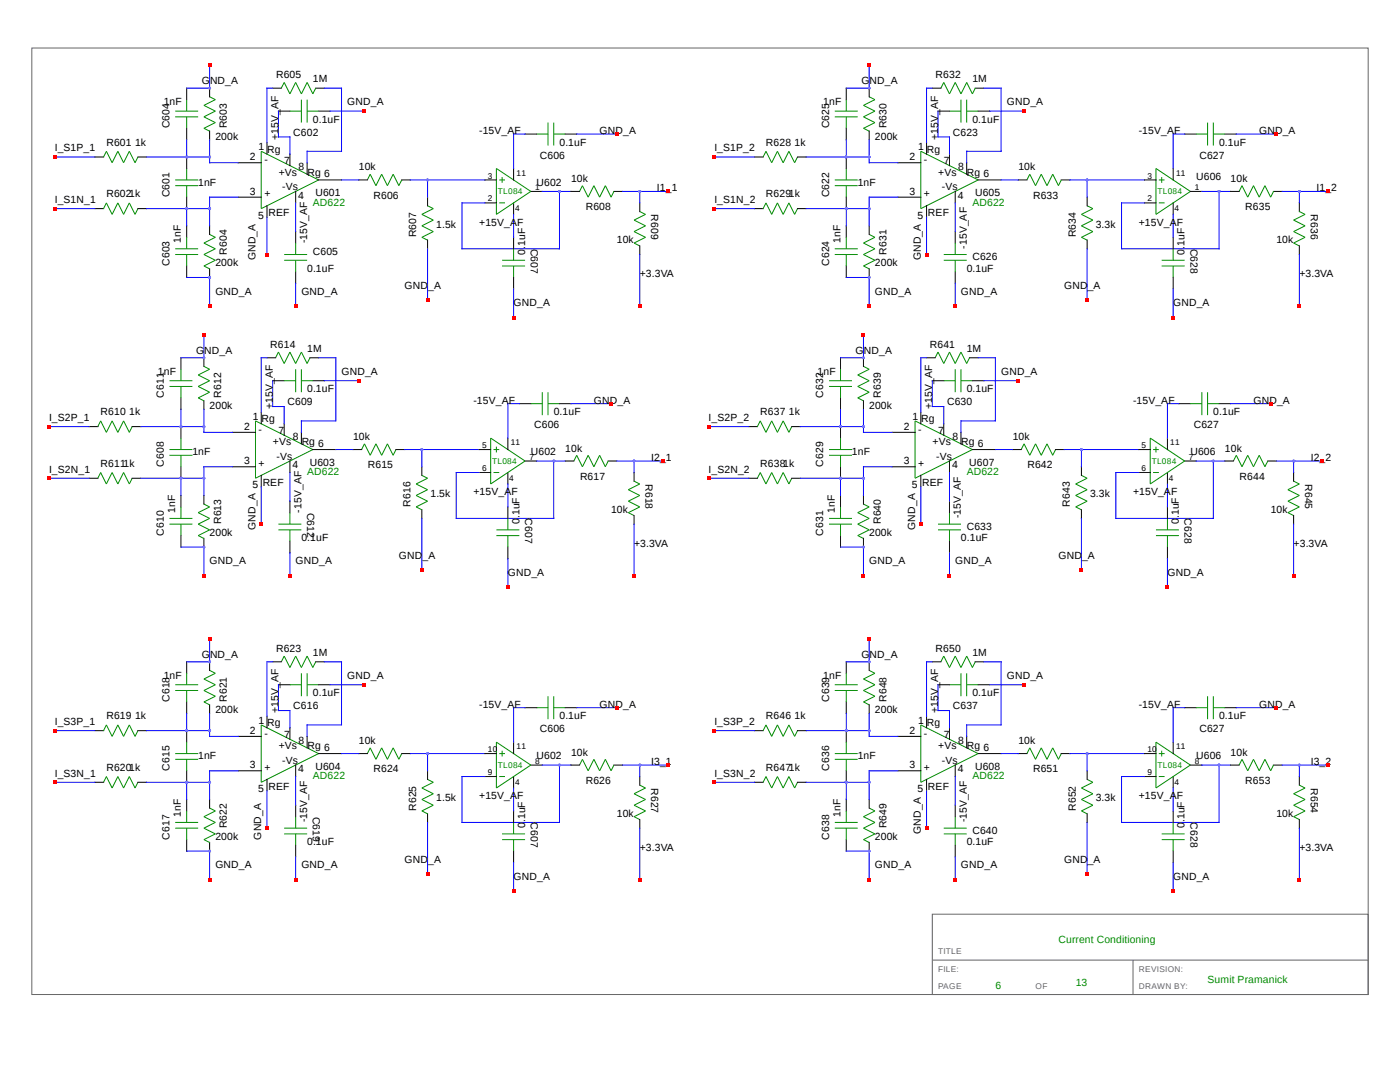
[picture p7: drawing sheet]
<svg xmlns="http://www.w3.org/2000/svg" width="279mm" height="216mm" viewBox="0 0 279 216" stroke-linecap="round" stroke-linejoin="round" font-family="sans-serif">
<g fill="none" stroke="#008b00" stroke-width=".2">
<path d="M37.3 19.9v2.3M41.8 19.3l1.2 .6-2.3 1.1 2.3 1.2-2.3 1.1 2.3 1.2-2.3 1.1 1.1 .6M56.1 17.6l.6-1.2 1.2 2.3 1.1-2.3 1.1 2.3 1.2-2.3 1.1 2.3 .6-1.1M60.1 19.9v4.6M61.3 19.9v4.6M168.9 19.9v2.3M173.5 19.3l1.1 .6-2.3 1.1 2.3 1.2-2.3 1.1 2.3 1.2-2.3 1.1 1.2 .6M187.8 17.6l.5-1.2 1.2 2.3 1.1-2.3 1.2 2.3 1.1-2.3 1.2 2.3M191.8 19.9v4.6M192.9 19.9v4.6M194.6 17.6l-.5 1.1M20.7 31.3l.5-1.1 1.2 2.3 1.1-2.3 1.2 2.3 1.1-2.3 1.2 2.3 .5-1.2"/>
<path d="M35 37.1h4.5M35 35.9h4.5M35 22.2h4.5M35 23.3h4.5M37.3 23.3v2.3M37.3 33.6v2.3M37.3 37.1v2.2M52.1 30.2l11.5 5.7-11.5 5.7zM57.9 22.2h2.2M61.3 22.2h2.3M73.3 35.9l.6-1.1 1.1 2.3 1.2-2.3 1.1 2.3 1.2-2.3 1.1 2.3M80.2 35.9l-.6 1.2"/>
<path d="M99.1 33.6l6.8 4.6-6.8 4.6zM99.6 35.9h1.2M100.2 35.3v1.2M107.1 26.8h2.3M109.4 24.5v4.5M110.5 24.5v4.5M110.5 26.8h2.3M115.7 38.2l.5-1.1 1.2 2.2 1.1-2.2 1.2 2.2 1.1-2.2 1.2 2.2 .5-1.1M152.3 31.3l.6-1.1 1.1 2.3 1.2-2.3 1.1 2.3 1.1-2.3 1.2 2.3 .6-1.2M166.6 37.1h4.6M166.6 35.9h4.6M166.6 22.2h4.6"/>
<path d="M166.6 23.3h4.6M168.9 23.3v2.3M168.9 33.6v2.3M168.9 37.1v2.2M183.8 30.2l11.4 5.7-11.4 5.7zM189.5 22.2h2.3M192.9 22.2h2.3M204.9 35.9l.6-1.1 1.2 2.3 1.1-2.3 1.2 2.3 1.1-2.3 1.1 2.3 .6-1.2M230.7 33.6l6.9 4.6-6.9 4.6zM231.3 35.9h1.1M231.8 35.3v1.2M238.7 26.8h2.3"/>
<path d="M241 24.5v4.5M242.1 26.8h2.3M242.1 24.5v4.5M247.3 38.2l.6-1.1 1.1 2.2 1.2-2.2 1.1 2.2 1.1-2.2 1.2 2.2M254.2 38.2l-.6 1.1M20.7 41.6l.5-1.1 1.2 2.3 1.1-2.3 1.2 2.3 1.1-2.3 1.2 2.3 .5-1.2M35 50.8h4.5M35 49.6h4.5M37.3 47.4v2.2M37.3 50.8v2.3M41.8 46.8l1.2 .6-2.3 1.1 2.3 1.1-2.3 1.2 2.3 1.1-2.3 1.2 1.1 .5M56.7 50.8h4.6"/>
<path d="M56.7 51.9h4.6M59 48.5v2.3M59 51.9v2.3M85.3 41.1l1.2 .5-2.3 1.2 2.3 1.1-2.3 1.2 2.3 1.1-2.3 1.2 1.1 .5M99.6 40.5h1.2M100.2 51.9h4.6M100.2 53.1h4.6M102.5 49.6v2.3M102.5 53.1v2.3M127.7 42.2l1.1 .6M128.8 42.8l-2.3 1.1 2.3 1.2-2.3 1.1 2.3 1.2-2.3 1.1 1.2 .6M152.3 41.6l.6-1.1 1.1 2.3 1.2-2.3 1.1 2.3 1.1-2.3 1.2 2.3 .6-1.2"/>
<path d="M166.6 50.8h4.6M166.6 49.6h4.6M168.9 47.4v2.2M168.9 50.8v2.3M173.5 46.8l1.1 .6-2.3 1.1 2.3 1.1-2.3 1.2 2.3 1.1-2.3 1.2 1.2 .5M188.3 50.8h4.6M188.3 51.9h4.6M190.6 48.5v2.3M190.6 51.9v2.3M217 41.1l1.1 .5-2.3 1.2 2.3 1.1-2.3 1.2 2.3 1.1-2.3 1.2 1.2 .5M231.3 40.5h1.1M231.8 51.9h4.6"/>
<path d="M231.8 53.1h4.6M234.1 49.6v2.3M234.1 53.1v2.3M259.3 42.2l1.2 .6M260.5 42.8l-2.3 1.1 2.3 1.2-2.3 1.1 2.3 1.2-2.3 1.1 1.1 .6M33.8 76h4.6M33.8 77.1h4.6M36.1 73.7v2.3M36.1 77.1v2.3M40.7 73.1l1.1 .6-2.3 1.1 2.3 1.2-2.3 1.1 2.3 1.2-2.3 1.1 1.2 .6M55 71.4l.6-1.2 1.1 2.3 1.2-2.3 1.1 2.3 1.1-2.3 1.2 2.3 .6-1.1M56.7 76h2.3"/>
<path d="M59 73.7v4.6M60.1 73.7v4.6M60.1 76h2.3M108.2 78.3v4.5M109.4 78.3v4.5M165.5 76h4.5M165.5 77.1h4.5M167.7 73.7v2.3M167.7 77.1v2.3M172.3 73.1l1.2 .6-2.3 1.1 2.3 1.2-2.3 1.1 2.3 1.2-2.3 1.1 1.1 .6M186.6 71.4l.6-1.2 1.1 2.3 1.2-2.3 1.1 2.3 1.2-2.3 1.1 2.3 .6-1.1M188.3 76h2.3"/>
<path d="M190.6 73.7v4.6M191.8 76h2.3M191.8 73.7v4.6M239.9 78.3v4.5M241 78.3v4.5M19.5 85.1l.6-1.1 1.1 2.3 1.2-2.3 1.1 2.3 1.2-2.3 1.1 2.3 .6-1.2M19.5 95.4l.6-1.1 1.1 2.3 1.2-2.3 1.1 2.3 1.2-2.3 1.1 2.3 .6-1.2M33.8 90.8h4.6M33.8 89.7h4.6M36.1 87.4v2.3M36.1 90.8v2.3M51 84l11.4 5.7-11.4 5.7z"/>
<path d="M72.2 89.7l.5-1.1 1.2 2.2 1.1-2.2 1.2 2.2 1.1-2.2 1.2 2.2M79 89.7l-.5 1.1M84.2 94.9l1.1 .5-2.3 1.2 2.3 1.1-2.3 1.2 2.3 1.1-2.3 1.2 1.2 .5M97.9 87.4l6.9 4.6-6.9 4.6zM98.5 89.7h1.1M98.5 94.3h1.1M99.1 89.1v1.2M105.9 80.5h2.3M109.4 80.5h2.3M114.5 92l.6-1.2 1.1 2.3 1.2-2.3 1.1 2.3 1.2-2.3 1.1 2.3 .6-1.1M126.5 96l1.2 .6-2.3 1.1 2.3 1.2-2.3 1.1 2.3 1.2-2.3 1.1 1.1 .6M151.1 85.1l.6-1.1 1.2 2.3 1.1-2.3 1.2 2.3 1.1-2.3 1.1 2.3 .6-1.2"/>
<path d="M151.1 95.4l.6-1.1 1.2 2.3 1.1-2.3 1.2 2.3 1.1-2.3 1.1 2.3 .6-1.2M165.5 90.8h4.5M165.5 89.7h4.5M167.7 87.4v2.3M167.7 90.8v2.3M182.6 84l11.5 5.7-11.5 5.7zM203.8 89.7l.6-1.1 1.1 2.2 1.2-2.2 1.1 2.2 1.2-2.2 1.1 2.2 .6-1.1M215.8 94.9l1.2 .5-2.3 1.2 2.3 1.1-2.3 1.2 2.3 1.1-2.3 1.2 1.1 .5M229.6 87.4l6.8 4.6-6.8 4.6zM230.1 89.7h1.2M230.1 94.3h1.2M230.7 89.1v1.2"/>
<path d="M237.6 80.5h2.3M241 80.5h2.3M246.2 92l.5-1.2 1.2 2.3 1.1-2.3 1.2 2.3 1.1-2.3 1.1 2.3 .6-1.1M258.2 96l1.1 .6-2.3 1.1 2.3 1.2-2.3 1.1 2.3 1.2-2.3 1.1 1.2 .6M33.8 104.6h4.6M33.8 103.4h4.6M36.1 101.2v2.2M36.1 104.6v2.3M40.7 100.6l1.1 .6-2.3 1.1 2.3 1.1-2.3 1.2 2.3 1.1-2.3 1.2 1.2 .5M55.6 104.6h4.5M55.6 105.7h4.5M57.9 102.3v2.3"/>
<path d="M57.9 105.7v2.3M99.1 105.7h4.5M99.1 106.9h4.5M101.4 103.4v2.3M101.4 106.9v2.3M165.5 104.6h4.5M165.5 103.4h4.5M167.7 101.2v2.2M167.7 104.6v2.3M172.3 100.6l1.2 .6-2.3 1.1 2.3 1.1-2.3 1.2 2.3 1.1-2.3 1.2 1.1 .5M187.2 104.6h4.6M187.2 105.7h4.6"/>
<path d="M189.5 102.3v2.3M189.5 105.7v2.3M230.7 105.7h4.6M230.7 106.9h4.6M233 103.4v2.3M233 106.9v2.3M35 136.6h4.5M35 137.8h4.5M37.3 134.3v2.3M37.3 137.8v2.3M41.8 133.8l1.2 .5-2.3 1.2 2.3 1.1-2.3 1.2 2.3 1.1-2.3 1.2 1.1 .5M56.1 132.1l.6-1.2 1.2 2.3 1.1-2.3 1.1 2.3 1.2-2.3 1.1 2.3 .6-1.1"/>
<path d="M57.9 136.6h2.2M60.1 134.3v4.6M61.3 134.3v4.6M61.3 136.6h2.3M109.4 138.9v4.6M110.5 138.9v4.6M166.6 136.6h4.6M166.6 137.8h4.6M168.9 134.3v2.3M168.9 137.8v2.3M173.5 133.8l1.1 .5-2.3 1.2 2.3 1.1-2.3 1.2 2.3 1.1-2.3 1.2 1.2 .5M187.8 132.1l.5-1.2 1.2 2.3 1.1-2.3 1.2 2.3 1.1-2.3 1.2 2.3"/>
<path d="M189.5 136.6h2.3M191.8 134.3v4.6M192.9 136.6h2.3M192.9 134.3v4.6M194.6 132.1l-.5 1.1M241 138.9v4.6M242.1 138.9v4.6M20.7 145.8l.5-1.2 1.2 2.3 1.1-2.3 1.2 2.3 1.1-2.3 1.2 2.3 .5-1.1M20.7 156.1l.5-1.2 1.2 2.3 1.1-2.3 1.2 2.3 1.1-2.3 1.2 2.3 .5-1.1M35 151.5h4.5M35 150.4h4.5M37.3 148.1v2.3"/>
<path d="M37.3 151.5v2.3M52.1 144.6l11.5 5.8-11.5 5.7zM73.3 150.4l.6-1.2 1.1 2.3 1.2-2.3 1.1 2.3 1.2-2.3 1.1 2.3M80.2 150.4l-.6 1.1M85.3 155.5l1.2 .6-2.3 1.1 2.3 1.2-2.3 1.1 2.3 1.2-2.3 1.1 1.1 .6M99.1 148.1l6.8 4.6-6.8 4.5zM99.6 150.4h1.2M99.6 154.9h1.2M100.2 149.8v1.1M107.1 141.2h2.3M110.5 141.2h2.3M115.7 152.7l.5-1.2 1.2 2.3 1.1-2.3 1.2 2.3 1.1-2.3 1.2 2.3 .5-1.1"/>
<path d="M127.7 156.7l1.1 .5-2.3 1.2 2.3 1.1-2.3 1.2 2.3 1.1-2.3 1.2 1.2 .5M152.3 145.8l.6-1.2 1.1 2.3 1.2-2.3 1.1 2.3 1.1-2.3 1.2 2.3 .6-1.1M152.3 156.1l.6-1.2 1.1 2.3 1.2-2.3 1.1 2.3 1.1-2.3 1.2 2.3 .6-1.1M166.6 151.5h4.6M166.6 150.4h4.6M168.9 148.1v2.3M168.9 151.5v2.3M183.8 144.6l11.4 5.8-11.4 5.7zM204.9 150.4l.6-1.2 1.2 2.3 1.1-2.3 1.2 2.3 1.1-2.3 1.1 2.3 .6-1.1M217 155.5l1.1 .6-2.3 1.1 2.3 1.2-2.3 1.1 2.3 1.2-2.3 1.1 1.2 .6M230.7 148.1l6.9 4.6-6.9 4.5zM231.3 150.4h1.1"/>
<path d="M231.3 154.9h1.1M231.8 149.8v1.1M238.7 141.2h2.3M242.1 141.2h2.3M247.3 152.7l.6-1.2 1.1 2.3 1.2-2.3 1.1 2.3 1.1-2.3 1.2 2.3M254.2 152.7l-.6 1.1M259.3 156.7l1.2 .5-2.3 1.2 2.3 1.1-2.3 1.2 2.3 1.1-2.3 1.2 1.1 .5M35 165.3h4.5M35 164.1h4.5M37.3 161.8v2.3M37.3 165.3v2.2M41.8 161.2l1.2 .6-2.3 1.2 2.3 1.1-2.3 1.2 2.3 1.1-2.3 1.1 1.1 .6"/>
<path d="M56.7 165.3h4.6M56.7 166.4h4.6M59 163v2.3M59 166.4v2.3M100.2 166.4h4.6M100.2 167.5h4.6M102.5 164.1v2.3M102.5 167.5v2.3M166.6 165.3h4.6M166.6 164.1h4.6M168.9 161.8v2.3M168.9 165.3v2.2"/>
<path d="M173.5 161.2l1.1 .6-2.3 1.2 2.3 1.1-2.3 1.2 2.3 1.1-2.3 1.1 1.2 .6M188.3 165.3h4.6M188.3 166.4h4.6M190.6 163v2.3M190.6 166.4v2.3M231.8 166.4h4.6M231.8 167.5h4.6M234.1 164.1v2.3M234.1 167.5v2.3"/>
</g>
<g fill="none" stroke="#000" stroke-width=".2">
<path d="M37.3 17.6v2.3M41.8 17.6v1.7M54.4 17.6h1.7M63 17.6h1.7M168.9 17.6v2.3M173.5 17.6v1.7M186.1 17.6h1.7M194.6 17.6h1.8M18.9 31.3h1.8M27.5 31.3h1.7M37.3 25.6v2.3M37.3 31.3v2.3"/>
<path d="M37.3 39.3v2.3M41.8 26.2v1.7M47.6 32.5h4.5M47.6 39.3h4.5M53.3 28.5v2.3M55.6 22.2h2.3M57.9 30.8v2.2M59 38.2v2.3M61.3 32.5v2.3M63.6 35.9h4.6M63.6 22.2h2.3M71.6 35.9h1.7"/>
<path d="M80.2 35.9h1.7M85.3 39.3v1.8M96.8 35.9h2.3M102.5 33.6v2.3M104.8 26.8h2.3M105.9 38.2h2.3M112.8 26.8h2.3M113.9 38.2h1.8M122.5 38.2h1.7M150.6 31.3h1.7M159.2 31.3h1.7M168.9 25.6v2.3"/>
<path d="M168.9 31.3v2.3M168.9 39.3v2.3M173.5 26.2v1.7M179.2 32.5h4.6M179.2 39.3h4.6M184.9 28.5v2.3M187.2 22.2h2.3M189.5 30.8v2.2M190.6 38.2v2.3M192.9 32.5v2.3M195.2 35.9h4.6M195.2 22.2h2.3"/>
<path d="M203.2 35.9h1.7M211.8 35.9h1.7M217 39.3v1.8M228.4 35.9h2.3M234.1 33.6v2.3M236.4 26.8h2.3M237.6 38.2h2.3M244.4 26.8h2.3M245.6 38.2h1.7M254.1 38.2h1.8M18.9 41.6h1.8M27.5 41.6h1.7"/>
<path d="M37.3 45.1v2.3M37.3 53.1v2.3M41.8 45.1v1.7M41.8 53.6v1.8M53.3 41.1v2.2M59 46.2v2.3M59 54.2v2.3M85.3 47.9v1.7M96.8 40.5h2.3M102.5 40.5v2.3M102.5 47.4v2.2M102.5 55.4v2.3"/>
<path d="M127.7 40.5v1.7M127.7 49.1v1.7M150.6 41.6h1.7M159.2 41.6h1.7M168.9 45.1v2.3M168.9 53.1v2.3M173.5 45.1v1.7M173.5 53.6v1.8M184.9 41.1v2.2M190.6 46.2v2.3M190.6 54.2v2.3M217 47.9v1.7"/>
<path d="M228.4 40.5h2.3M234.1 40.5v2.3M234.1 47.4v2.2M234.1 55.4v2.3M259.3 40.5v1.7M259.3 49.1v1.7M36.1 71.4v2.3M36.1 79.4v2.3M40.7 71.4v1.7M40.7 80v1.7M53.3 71.4h1.7M54.4 76h2.3"/>
<path d="M61.8 71.4h1.8M62.4 76h2.3M167.7 71.4v2.3M167.7 79.4v2.3M172.3 71.4v1.7M172.3 80v1.7M184.9 71.4h1.7M186.1 76h2.2M193.5 71.4h1.7M194.1 76h2.3M17.8 85.1h1.7M17.8 95.4h1.7"/>
<path d="M26.4 85.1h1.7M26.4 95.4h1.7M36.1 85.1v2.3M36.1 93.1v2.3M36.1 98.9v2.3M40.7 98.9v1.7M46.4 86.3h4.6M46.4 93.1h4.6M52.1 82.3v2.3M52.1 94.9v2.2M56.7 84.6v2.2M57.9 92v2.3"/>
<path d="M60.1 86.3v2.3M62.4 89.7h4.6M70.4 89.7h1.8M79 89.7h1.8M84.2 93.1v1.8M95.6 89.7h2.3M95.6 94.3h2.3M101.4 87.4v2.3M101.4 94.3v2.3M103.6 80.5h2.3M104.8 92h2.3M111.7 80.5h2.2"/>
<path d="M112.8 92h1.7M121.4 92h1.7M126.5 94.3v1.7M149.4 85.1h1.8M149.4 95.4h1.8M158 85.1h1.7M158 95.4h1.7M167.7 85.1v2.3M167.7 93.1v2.3M167.7 98.9v2.3M172.3 98.9v1.7M178 86.3h4.6"/>
<path d="M178 93.1h4.6M183.8 82.3v2.3M183.8 94.9v2.2M188.3 84.6v2.2M189.5 92v2.3M191.8 86.3v2.3M194.1 89.7h4.5M202.1 89.7h1.7M210.6 89.7h1.8M215.8 93.1v1.8M227.3 89.7h2.3M227.3 94.3h2.3"/>
<path d="M233 87.4v2.3M233 94.3v2.3M235.3 80.5h2.3M236.4 92h2.3M243.3 80.5h2.3M244.4 92h1.8M253 92h1.7M258.2 94.3v1.7M36.1 106.9v2.3M40.7 107.4v1.8M57.9 100v2.3M57.9 108v2.3"/>
<path d="M84.2 101.7v1.7M101.4 101.2v2.2M101.4 109.2v2.3M126.5 102.9v1.7M167.7 106.9v2.3M172.3 107.4v1.8M189.5 100v2.3M189.5 108v2.3M215.8 101.7v1.7M233 101.2v2.2M233 109.2v2.3M258.2 102.9v1.7"/>
<path d="M37.3 132.1v2.2M41.8 132.1v1.7M54.4 132.1h1.7M55.6 136.6h2.3M63 132.1h1.7M63.6 136.6h2.3M168.9 132.1v2.2M173.5 132.1v1.7M186.1 132.1h1.7M187.2 136.6h2.3M194.6 132.1h1.8M195.2 136.6h2.3"/>
<path d="M18.9 145.8h1.8M18.9 156.1h1.8M27.5 145.8h1.7M27.5 156.1h1.7M37.3 140.1v2.3M37.3 145.8v2.3M37.3 153.8v2.3M37.3 159.5v2.3M41.8 140.6v1.8M41.8 159.5v1.7M47.6 146.9h4.5M47.6 153.8h4.5"/>
<path d="M53.3 142.9v2.3M53.3 155.5v2.3M57.9 145.2v2.3M59 152.7v2.2M61.3 146.9v2.3M63.6 150.4h4.6M71.6 150.4h1.7M80.2 150.4h1.7M85.3 153.8v1.7M96.8 150.4h2.3M96.8 154.9h2.3M102.5 148.1v2.3"/>
<path d="M102.5 154.9v2.3M104.8 141.2h2.3M105.9 152.7h2.3M112.8 141.2h2.3M113.9 152.7h1.8M122.5 152.7h1.7M127.7 154.9v1.8M150.6 145.8h1.7M150.6 156.1h1.7M159.2 145.8h1.7M159.2 156.1h1.7M168.9 140.1v2.3"/>
<path d="M168.9 145.8v2.3M168.9 153.8v2.3M168.9 159.5v2.3M173.5 140.6v1.8M173.5 159.5v1.7M179.2 146.9h4.6M179.2 153.8h4.6M184.9 142.9v2.3M184.9 155.5v2.3M189.5 145.2v2.3M190.6 152.7v2.2M192.9 146.9v2.3"/>
<path d="M195.2 150.4h4.6M203.2 150.4h1.7M211.8 150.4h1.7M217 153.8v1.7M228.4 150.4h2.3M228.4 154.9h2.3M234.1 148.1v2.3M234.1 154.9v2.3M236.4 141.2h2.3M237.6 152.7h2.3M244.4 141.2h2.3M245.6 152.7h1.7"/>
<path d="M254.1 152.7h1.8M259.3 154.9v1.8M37.3 167.5v2.3M41.8 168.1v1.7M59 160.7v2.3M59 168.7v2.3M85.3 162.4v1.7M102.5 161.8v2.3M102.5 169.8v2.3M127.7 163.5v1.8M168.9 167.5v2.3M173.5 168.1v1.7"/>
<path d="M190.6 160.7v2.3M190.6 168.7v2.3M217 162.4v1.7M234.1 161.8v2.3M234.1 169.8v2.3M259.3 163.5v1.8"/>
</g>
<g fill="none" stroke="#00f" stroke-width=".2">
<path d="M41.8 13v4.6h-4.5M54.4 17.6h-1.1v10.9M64.7 17.6h3.5v12.6h-6.9v2.3M173.5 13v4.6h-4.6M186.1 17.6h-1.2v10.9M196.4 17.6h3.4v12.6h-6.9v2.3M10.9 31.3h8M29.2 31.3h12.6M37.3 27.9v3.4M41.8 27.9v4.6h5.8M47.6 39.3h-5.8v5.8M55.6 22.2v5.1h2.3v3.5"/>
<path d="M65.9 22.2h6.8M68.2 35.9h3.4M81.9 35.9h14.9M85.3 35.9v3.4M104.8 26.8h-2.3v6.8M108.2 38.2h5.7M111.7 38.2v11.4h-19.5v-9.1h4.6M115.1 26.8h8M124.2 38.2h9.2M127.7 38.2v2.3M142.6 31.3h8M160.9 31.3h12.6"/>
<path d="M168.9 27.9v3.4M173.5 27.9v4.6h5.7M179.2 39.3h-5.7v5.8M187.2 22.2v5.1h2.3v3.5M197.5 22.2h6.9M199.8 35.9h3.4M213.5 35.9h14.9M217 35.9v3.4M236.4 26.8h-2.3v6.8M239.9 38.2h5.7M243.3 38.2v11.4h-19.5v-9.1h4.6M246.7 26.8h8"/>
<path d="M255.9 38.2h9.1M259.3 38.2v2.3M10.9 41.6h8M29.2 41.6h12.6M37.3 55.4h4.5v5.7M37.3 41.6v3.5M53.3 43.3v7.5M59 40.5v5.7M59 56.5v4.6M85.3 49.6v10.3M102.5 42.8v4.6M102.5 57.7v5.7"/>
<path d="M127.7 50.8v10.3M142.6 41.6h8M160.9 41.6h12.6M168.9 55.4h4.6v5.7M168.9 41.6v3.5M184.9 43.3v7.5M190.6 40.5v5.7M190.6 56.5v4.6M217 49.6v10.3M234.1 42.8v4.6M234.1 57.7v5.7M259.3 50.8v10.3"/>
<path d="M40.7 66.8v4.6h-4.6M53.3 71.4h-1.2v10.9M54.4 76v5.1h2.3v3.5M63.6 71.4h3.4v12.6h-6.9v2.3M64.7 76h6.9M172.3 66.8v4.6h-4.6M184.9 71.4h-1.1v10.9M186.1 76v5.1h2.2v3.5M195.2 71.4h3.4v12.6h-6.8v2.3M196.4 76h6.8M9.8 85.1h8M9.8 95.4h8"/>
<path d="M28.1 85.1h12.6M28.1 95.4h12.6M36.1 81.7v3.4M36.1 95.4v3.5M40.7 81.7v4.6h5.7M46.4 93.1h-5.7v5.8M52.1 97.1v7.5M57.9 94.3v5.7M67 89.7h3.4M80.8 89.7h14.8M84.2 89.7v3.4M101.4 96.6v4.6"/>
<path d="M103.6 80.5h-2.2v6.9M107.1 92h5.7M110.5 92v11.4h-19.4v-9.1h4.5M113.9 80.5h8.1M123.1 92h9.2M126.5 92v2.3M141.4 85.1h8M141.4 95.4h8M159.7 85.1h12.6M159.7 95.4h12.6M167.7 81.7v3.4M167.7 95.4v3.5"/>
<path d="M172.3 81.7v4.6h5.7M178 93.1h-5.7v5.8M183.8 97.1v7.5M189.5 94.3v5.7M198.6 89.7h3.5M212.4 89.7h14.9M215.8 89.7v3.4M233 96.6v4.6M235.3 80.5h-2.3v6.9M238.7 92h5.7M242.1 92v11.4h-19.4v-9.1h4.6M245.6 80.5h8"/>
<path d="M254.7 92h9.2M258.2 92v2.3M36.1 109.2h4.6v5.7M57.9 110.3v4.6M84.2 103.4v10.3M101.4 111.5v5.7M126.5 104.6v10.3M167.7 109.2h4.6v5.7M189.5 110.3v4.6M215.8 103.4v10.3M233 111.5v5.7M258.2 104.6v10.3"/>
<path d="M41.8 127.5v4.6h-4.5M54.4 132.1h-1.1v10.8M55.6 136.6v5.2h2.3v3.4M64.7 132.1h3.5v12.5h-6.9v2.3M65.9 136.6h6.8M173.5 127.5v4.6h-4.6M186.1 132.1h-1.2v10.8M187.2 136.6v5.2h2.3v3.4M196.4 132.1h3.4v12.5h-6.9v2.3M197.5 136.6h6.9M10.9 145.8h8M10.9 156.1h8"/>
<path d="M29.2 145.8h12.6M29.2 156.1h12.6M37.3 142.4v3.4M37.3 156.1v3.4M41.8 142.4v4.5h5.8M47.6 153.8h-5.8v5.7M53.3 157.8v7.5M59 154.9v5.8M68.2 150.4h3.4M81.9 150.4h14.9M85.3 150.4v3.4M102.5 157.2v4.6"/>
<path d="M104.8 141.2h-2.3v6.9M108.2 152.7h5.7M111.7 152.7v11.4h-19.5v-9.2h4.6M115.1 141.2h8M124.2 152.7h9.2M127.7 152.7v2.2M142.6 145.8h8M142.6 156.1h8M160.9 145.8h12.6M160.9 156.1h12.6M168.9 142.4v3.4M168.9 156.1v3.4"/>
<path d="M173.5 142.4v4.5h5.7M179.2 153.8h-5.7v5.7M184.9 157.8v7.5M190.6 154.9v5.8M199.8 150.4h3.4M213.5 150.4h14.9M217 150.4v3.4M234.1 157.2v4.6M236.4 141.2h-2.3v6.9M239.9 152.7h5.7M243.3 152.7v11.4h-19.5v-9.2h4.6M246.7 141.2h8"/>
<path d="M255.9 152.7h9.1M259.3 152.7v2.2M37.3 169.8h4.5v5.8M59 171v4.6M85.3 164.1v10.3M102.5 172.1v5.7M127.7 165.3v10.3M168.9 169.8h4.6v5.8M190.6 171v4.6M217 164.1v10.3M234.1 172.1v5.7M259.3 165.3v10.3"/>
</g>
<path d="M6.3 9.6h266.7v188.8h-266.7zM186.1 182.4h86.9v16h-86.9zM186.1 191.6h86.9M226.1 191.6v6.8" fill="none" stroke="#666" stroke-width=".2"/>
<g fill="#a020f0">
<path d="M37.1 41.4h.4v.4h-.4z"/>
<path d="M37.1 31.1h.4v.4h-.4z"/>
<path d="M41.6 31.1h.4v.4h-.4z"/>
<path d="M41.6 41.4h.4v.4h-.4z"/>
</g>
<path d="M72.4 21.8h.7v.7h-.7z" fill="#f00"/>
<path d="M41.6 17.4h.4v.4h-.4z" fill="#a020f0"/>
<path d="M41.5 12.7h.7v.7h-.7z" fill="#f00"/>
<path d="M41.6 55.2h.4v.4h-.4z" fill="#a020f0"/>
<g fill="#f00">
<path d="M41.5 60.7h.7v.7h-.7z"/>
<path d="M52.9 50.4h.7v.7h-.7z"/>
<path d="M58.7 60.7h.6v.7h-.6z"/>
<path d="M10.6 31h.7v.7h-.7z"/>
<path d="M10.6 41.3h.7v.7h-.7z"/>
</g>
<path d="M85.1 35.7h.4v.4h-.4z" fill="#a020f0"/>
<path d="M85 59.6h.7v.7h-.7z" fill="#f00"/>
<g fill="#a020f0">
<path d="M111.5 38h.4v.4h-.4z"/>
<path d="M127.5 38h.4v.4h-.4z"/>
</g>
<path d="M133.1 37.9h.6v.6h-.6z" fill="#f00"/>
<path d="M127.5 38h.4v.4h-.4z" fill="#a020f0"/>
<g fill="#f00">
<path d="M127.3 60.7h.7v.7h-.7z"/>
<path d="M122.8 26.4h.6v.7h-.6z"/>
<path d="M102.2 63h.6v.7h-.6z"/>
</g>
<g fill="#a020f0">
<path d="M35.9 95.2h.4v.4h-.4z"/>
<path d="M35.9 84.9h.4v.4h-.4z"/>
<path d="M40.5 84.9h.4v.4h-.4z"/>
<path d="M40.5 95.2h.4v.4h-.4z"/>
</g>
<path d="M71.3 75.6h.6v.7h-.6z" fill="#f00"/>
<path d="M40.5 71.2h.4v.4h-.4z" fill="#a020f0"/>
<path d="M40.3 66.5h.7v.7h-.7z" fill="#f00"/>
<path d="M40.5 108.9h.4v.5h-.4z" fill="#a020f0"/>
<g fill="#f00">
<path d="M40.3 114.5h.7v.7h-.7z"/>
<path d="M51.8 104.2h.7v.7h-.7z"/>
<path d="M57.5 114.5h.7v.7h-.7z"/>
<path d="M9.4 84.8h.7v.7h-.7z"/>
<path d="M9.4 95.1h.7v.7h-.7z"/>
</g>
<path d="M84 89.5h.4v.4h-.4z" fill="#a020f0"/>
<path d="M83.8 113.4h.7v.7h-.7z" fill="#f00"/>
<g fill="#a020f0">
<path d="M110.3 91.8h.4v.4h-.4z"/>
<path d="M126.3 91.8h.4v.4h-.4z"/>
</g>
<path d="M131.9 91.7h.7v.6h-.7z" fill="#f00"/>
<path d="M126.3 91.8h.4v.4h-.4z" fill="#a020f0"/>
<g fill="#f00">
<path d="M126.2 114.5h.7v.7h-.7z"/>
<path d="M121.6 80.2h.7v.7h-.7z"/>
<path d="M101 116.8h.7v.7h-.7z"/>
</g>
<g fill="#a020f0">
<path d="M37.1 155.9h.4v.4h-.4z"/>
<path d="M37.1 145.6h.4v.4h-.4z"/>
<path d="M41.6 145.6h.4v.4h-.4z"/>
<path d="M41.6 155.9h.4v.4h-.4z"/>
</g>
<path d="M72.4 136.3h.7v.7h-.7z" fill="#f00"/>
<path d="M41.6 131.8h.4v.5h-.4z" fill="#a020f0"/>
<path d="M41.5 127.1h.7v.7h-.7z" fill="#f00"/>
<path d="M41.6 169.6h.4v.4h-.4z" fill="#a020f0"/>
<g fill="#f00">
<path d="M41.5 175.2h.7v.7h-.7z"/>
<path d="M52.9 164.9h.7v.7h-.7z"/>
<path d="M58.7 175.2h.6v.7h-.6z"/>
<path d="M10.6 145.4h.7v.7h-.7z"/>
<path d="M10.6 155.8h.7v.6h-.7z"/>
</g>
<path d="M85.1 150.2h.4v.4h-.4z" fill="#a020f0"/>
<path d="M85 174.1h.7v.7h-.7z" fill="#f00"/>
<g fill="#a020f0">
<path d="M111.5 152.4h.4v.5h-.4z"/>
<path d="M127.5 152.4h.4v.5h-.4z"/>
</g>
<path d="M133.1 152.3h.6v.7h-.6z" fill="#f00"/>
<path d="M127.5 152.4h.4v.5h-.4z" fill="#a020f0"/>
<g fill="#f00">
<path d="M127.3 175.2h.7v.7h-.7z"/>
<path d="M122.8 140.9h.6v.7h-.6z"/>
<path d="M102.2 177.5h.6v.7h-.6z"/>
</g>
<g fill="#a020f0">
<path d="M168.7 41.4h.4v.4h-.4z"/>
<path d="M168.7 31.1h.4v.4h-.4z"/>
<path d="M173.3 31.1h.4v.4h-.4z"/>
<path d="M173.3 41.4h.4v.4h-.4z"/>
</g>
<path d="M204 21.8h.7v.7h-.7z" fill="#f00"/>
<path d="M173.3 17.4h.4v.4h-.4z" fill="#a020f0"/>
<path d="M173.1 12.7h.7v.7h-.7z" fill="#f00"/>
<path d="M173.3 55.2h.4v.4h-.4z" fill="#a020f0"/>
<g fill="#f00">
<path d="M173.1 60.7h.7v.7h-.7z"/>
<path d="M184.6 50.4h.7v.7h-.7z"/>
<path d="M190.3 60.7h.7v.7h-.7z"/>
<path d="M142.2 31h.7v.7h-.7z"/>
<path d="M142.2 41.3h.7v.7h-.7z"/>
</g>
<path d="M216.8 35.7h.4v.4h-.4z" fill="#a020f0"/>
<path d="M216.6 59.6h.7v.7h-.7z" fill="#f00"/>
<g fill="#a020f0">
<path d="M243.1 38h.4v.4h-.4z"/>
<path d="M259.1 38h.4v.4h-.4z"/>
</g>
<path d="M264.7 37.9h.7v.6h-.7z" fill="#f00"/>
<path d="M259.1 38h.4v.4h-.4z" fill="#a020f0"/>
<g fill="#f00">
<path d="M259 60.7h.7v.7h-.7z"/>
<path d="M254.4 26.4h.7v.7h-.7z"/>
<path d="M233.8 63h.7v.7h-.7z"/>
</g>
<g fill="#a020f0">
<path d="M167.5 95.2h.4v.4h-.4z"/>
<path d="M167.5 84.9h.4v.4h-.4z"/>
<path d="M172.1 84.9h.4v.4h-.4z"/>
<path d="M172.1 95.2h.4v.4h-.4z"/>
</g>
<path d="M202.9 75.6h.7v.7h-.7z" fill="#f00"/>
<path d="M172.1 71.2h.4v.4h-.4z" fill="#a020f0"/>
<path d="M172 66.5h.7v.7h-.7z" fill="#f00"/>
<path d="M172.1 108.9h.4v.5h-.4z" fill="#a020f0"/>
<g fill="#f00">
<path d="M172 114.5h.7v.7h-.7z"/>
<path d="M183.4 104.2h.7v.7h-.7z"/>
<path d="M189.1 114.5h.7v.7h-.7z"/>
<path d="M141.1 84.8h.7v.7h-.7z"/>
<path d="M141.1 95.1h.7v.7h-.7z"/>
</g>
<path d="M215.6 89.5h.4v.4h-.4z" fill="#a020f0"/>
<path d="M215.5 113.4h.7v.7h-.7z" fill="#f00"/>
<g fill="#a020f0">
<path d="M241.9 91.8h.4v.4h-.4z"/>
<path d="M258 91.8h.4v.4h-.4z"/>
</g>
<path d="M263.5 91.7h.7v.6h-.7z" fill="#f00"/>
<path d="M258 91.8h.4v.4h-.4z" fill="#a020f0"/>
<g fill="#f00">
<path d="M257.8 114.5h.7v.7h-.7z"/>
<path d="M253.2 80.2h.7v.7h-.7z"/>
<path d="M232.6 116.8h.7v.7h-.7z"/>
</g>
<g fill="#a020f0">
<path d="M168.7 155.9h.4v.4h-.4z"/>
<path d="M168.7 145.6h.4v.4h-.4z"/>
<path d="M173.3 145.6h.4v.4h-.4z"/>
<path d="M173.3 155.9h.4v.4h-.4z"/>
</g>
<path d="M204 136.3h.7v.7h-.7z" fill="#f00"/>
<path d="M173.3 131.8h.4v.5h-.4z" fill="#a020f0"/>
<path d="M173.1 127.1h.7v.7h-.7z" fill="#f00"/>
<path d="M173.3 169.6h.4v.4h-.4z" fill="#a020f0"/>
<g fill="#f00">
<path d="M173.1 175.2h.7v.7h-.7z"/>
<path d="M184.6 164.9h.7v.7h-.7z"/>
<path d="M190.3 175.2h.7v.7h-.7z"/>
<path d="M142.2 145.4h.7v.7h-.7z"/>
<path d="M142.2 155.8h.7v.6h-.7z"/>
</g>
<path d="M216.8 150.2h.4v.4h-.4z" fill="#a020f0"/>
<path d="M216.6 174.1h.7v.7h-.7z" fill="#f00"/>
<g fill="#a020f0">
<path d="M243.1 152.4h.4v.5h-.4z"/>
<path d="M259.1 152.4h.4v.5h-.4z"/>
</g>
<path d="M264.7 152.3h.7v.7h-.7z" fill="#f00"/>
<path d="M259.1 152.4h.4v.5h-.4z" fill="#a020f0"/>
<g fill="#f00">
<path d="M259 175.2h.7v.7h-.7z"/>
<path d="M254.4 140.9h.7v.7h-.7z"/>
<path d="M233.8 177.5h.7v.7h-.7z"/>
</g>
<g font-size="2.1">
<text x="40.3" y="16.8">GND_A</text>
<text x="55.1" y="15.6">R605</text>
<text x="62.4" y="16.4">1M</text>
<text x="171.9" y="16.8">GND_A</text>
<text x="186.7" y="15.6">R632</text>
<text x="194.1" y="16.4">1M</text>
<text x="32.7" y="21">1nF</text>
<text x="69.3" y="21">GND_A</text>
<text x="164.3" y="21">1nF</text>
<text x="200.9" y="21">GND_A</text>
<text x="21.2" y="29">R601 1k</text>
<text x="33.8" y="25.6" transform="rotate(-90 33.8 25.6)">C604</text>
<text x="43" y="27.9">200k</text>
<text x="45.3" y="25.6" transform="rotate(-90 45.3 25.6)">R603</text>
<text x="51.6" y="29.9">1</text>
<text x="55.6" y="27.9" transform="rotate(-90 55.6 27.9)">+15V_AF</text>
<text x="58.5" y="27.1">C602</text>
<text x="62.4" y="24.5">0.1uF</text>
<text x="95.6" y="26.8">-15V_AF</text>
<text x="111.7" y="29">0.1uF</text>
<text x="119.7" y="26.8">GND_A</text>
<text x="152.9" y="29">R628 1k</text>
<text x="165.5" y="25.6" transform="rotate(-90 165.5 25.6)">C625</text>
<text x="174.6" y="27.9">200k</text>
<text x="176.9" y="25.6" transform="rotate(-90 176.9 25.6)">R630</text>
<text x="183.2" y="29.9">1</text>
<text x="187.2" y="27.9" transform="rotate(-90 187.2 27.9)">+15V_AF</text>
<text x="190.2" y="27.1">C623</text>
<text x="194.1" y="24.5">0.1uF</text>
<text x="227.3" y="26.8">-15V_AF</text>
<text x="243.3" y="29">0.1uF</text>
<text x="251.3" y="26.8">GND_A</text>
<text x="10.9" y="30.2">I_S1P_1</text>
<text x="49.9" y="32">2</text>
<text x="52.8" y="32.5">-</text>
<text x="53.3" y="30.5">Rg</text>
<text x="55.6" y="35.1">+Vs</text>
<text x="56.7" y="32.8">7</text>
<text x="59.6" y="34">8</text>
<text x="61.4" y="35.1">Rg 6</text>
<text x="71.6" y="34">10k</text>
<text x="107.7" y="31.7">C606</text>
<text x="142.6" y="30.2">I_S1P_2</text>
<text x="181.5" y="32">2</text>
<text x="184.4" y="32.5">-</text>
<text x="185" y="30.5">Rg</text>
<text x="187.3" y="35.1">+Vs</text>
<text x="188.4" y="32.8">7</text>
<text x="191.2" y="34">8</text>
<text x="193" y="35.1">Rg 6</text>
<text x="203.2" y="34">10k</text>
<text x="238.7" y="35.9">U606</text>
<text x="239.4" y="31.7">C627</text>
<text x="10.9" y="40.5">I_S1N_1</text>
<text x="21.2" y="39.3">R6021k</text>
<text x="33.8" y="39.3" transform="rotate(-90 33.8 39.3)">C601</text>
<text x="39.5" y="37.1">1nF</text>
<text x="49.9" y="38.8">3</text>
<text x="52.8" y="39.4">+</text>
<text x="56.3" y="37.9">-Vs</text>
<text x="59.5" y="39.7">4</text>
<text x="63" y="39.1">U601</text>
<text x="74.5" y="39.7">R606</text>
<text x="107.1" y="37.1">U602</text>
<text x="114" y="36.3">10k</text>
<text x="116.9" y="42">R608</text>
<text x="131.1" y="38.2">I1_1</text>
<text x="142.6" y="40.5">I_S1N_2</text>
<text x="152.9" y="39.3">R6291k</text>
<text x="165.5" y="39.3" transform="rotate(-90 165.5 39.3)">C622</text>
<text x="171.2" y="37.1">1nF</text>
<text x="181.5" y="38.8">3</text>
<text x="184.4" y="39.4">+</text>
<text x="188" y="37.9">-Vs</text>
<text x="191.2" y="39.7">4</text>
<text x="194.6" y="39.1">U605</text>
<text x="206.2" y="39.7">R633</text>
<text x="245.6" y="36.3">10k</text>
<text x="248.5" y="42">R635</text>
<text x="262.7" y="38.2">I1_2</text>
<text x="51.5" y="43.7">5</text>
<text x="53.6" y="43.1">REF</text>
<text x="83" y="47.4" transform="rotate(-90 83 47.4)">R607</text>
<text x="87.1" y="45.5">1.5k</text>
<text x="95.6" y="45.1">+15V_AF</text>
<text x="130" y="42.8" transform="rotate(90 130 42.8)">R609</text>
<text x="183.1" y="43.7">5</text>
<text x="185.2" y="43.1">REF</text>
<text x="214.7" y="47.4" transform="rotate(-90 214.7 47.4)">R634</text>
<text x="218.7" y="45.5">3.3k</text>
<text x="227.3" y="45.1">+15V_AF</text>
<text x="261.6" y="42.8" transform="rotate(90 261.6 42.8)">R636</text>
<text x="33.8" y="53.1" transform="rotate(-90 33.8 53.1)">C603</text>
<text x="36.1" y="48.5" transform="rotate(-90 36.1 48.5)">1nF</text>
<text x="43" y="53.1">200k</text>
<text x="45.3" y="50.8" transform="rotate(-90 45.3 50.8)">R604</text>
<text x="51" y="51.9" transform="rotate(-90 51 51.9)">GND_A</text>
<text x="61.3" y="48.5" transform="rotate(-90 61.3 48.5)">-15V_AF</text>
<text x="62.4" y="50.8">C605</text>
<text x="104.8" y="50.8" transform="rotate(-90 104.8 50.8)">0.1uF</text>
<text x="105.9" y="49.6" transform="rotate(90 105.9 49.6)">C607</text>
<text x="123.1" y="48.5">10k</text>
<text x="165.5" y="53.1" transform="rotate(-90 165.5 53.1)">C624</text>
<text x="167.7" y="48.5" transform="rotate(-90 167.7 48.5)">1nF</text>
<text x="174.6" y="53.1">200k</text>
<text x="176.9" y="50.8" transform="rotate(-90 176.9 50.8)">R631</text>
<text x="183.8" y="51.9" transform="rotate(-90 183.8 51.9)">GND_A</text>
<text x="192.9" y="49.6" transform="rotate(-90 192.9 49.6)">-15V_AF</text>
<text x="194.1" y="51.9">C626</text>
<text x="236.4" y="50.8" transform="rotate(-90 236.4 50.8)">0.1uF</text>
<text x="237.6" y="49.6" transform="rotate(90 237.6 49.6)">C628</text>
<text x="254.7" y="48.5">10k</text>
<text x="43" y="58.8">GND_A</text>
<text x="60.1" y="58.8">GND_A</text>
<text x="61.3" y="54.2">0.1uF</text>
<text x="80.8" y="57.7">GND_A</text>
<text x="127.7" y="55.4">+3.3VA</text>
<text x="174.6" y="58.8">GND_A</text>
<text x="191.8" y="58.8">GND_A</text>
<text x="192.9" y="54.2">0.1uF</text>
<text x="212.4" y="57.7">GND_A</text>
<text x="259.3" y="55.4">+3.3VA</text>
<text x="102.5" y="61.1">GND_A</text>
<text x="234.1" y="61.1">GND_A</text>
<text x="39.1" y="70.6">GND_A</text>
<text x="53.9" y="69.4">R614</text>
<text x="61.3" y="70.2">1M</text>
<text x="170.8" y="70.6">GND_A</text>
<text x="185.6" y="69.4">R641</text>
<text x="192.9" y="70.2">1M</text>
<text x="31.5" y="74.8">1nF</text>
<text x="68.2" y="74.8">GND_A</text>
<text x="163.2" y="74.8">1nF</text>
<text x="199.8" y="74.8">GND_A</text>
<text x="9.8" y="84">I_S2P_1</text>
<text x="20.1" y="82.8">R610 1k</text>
<text x="32.7" y="79.4" transform="rotate(-90 32.7 79.4)">C611</text>
<text x="41.8" y="81.7">200k</text>
<text x="44.1" y="79.4" transform="rotate(-90 44.1 79.4)">R612</text>
<text x="50.4" y="83.7">1</text>
<text x="54.4" y="81.7" transform="rotate(-90 54.4 81.7)">+15V_AF</text>
<text x="57.4" y="80.9">C609</text>
<text x="61.3" y="78.3">0.1uF</text>
<text x="94.5" y="80.5">-15V_AF</text>
<text x="110.5" y="82.8">0.1uF</text>
<text x="118.5" y="80.5">GND_A</text>
<text x="141.4" y="84">I_S2P_2</text>
<text x="151.7" y="82.8">R637 1k</text>
<text x="164.3" y="79.4" transform="rotate(-90 164.3 79.4)">C632</text>
<text x="173.5" y="81.7">200k</text>
<text x="175.8" y="79.4" transform="rotate(-90 175.8 79.4)">R639</text>
<text x="182.1" y="83.7">1</text>
<text x="186.1" y="81.7" transform="rotate(-90 186.1 81.7)">+15V_AF</text>
<text x="189" y="80.9">C630</text>
<text x="192.9" y="78.3">0.1uF</text>
<text x="226.1" y="80.5">-15V_AF</text>
<text x="242.1" y="82.8">0.1uF</text>
<text x="250.2" y="80.5">GND_A</text>
<text x="48.7" y="85.8">2</text>
<text x="51.6" y="86.3">-</text>
<text x="52.2" y="84.3">Rg</text>
<text x="54.5" y="88.9">+Vs</text>
<text x="55.6" y="86.6">7</text>
<text x="58.5" y="87.7">8</text>
<text x="60.2" y="88.9">Rg 6</text>
<text x="70.5" y="87.8">10k</text>
<text x="106.6" y="85.5">C606</text>
<text x="180.4" y="85.8">2</text>
<text x="183.3" y="86.3">-</text>
<text x="183.8" y="84.3">Rg</text>
<text x="186.1" y="88.9">+Vs</text>
<text x="187.2" y="86.6">7</text>
<text x="190.1" y="87.7">8</text>
<text x="191.8" y="88.9">Rg 6</text>
<text x="202.1" y="87.8">10k</text>
<text x="238.2" y="85.5">C627</text>
<text x="9.8" y="94.3">I_S2N_1</text>
<text x="20.1" y="93.1">R6111k</text>
<text x="32.7" y="93.1" transform="rotate(-90 32.7 93.1)">C608</text>
<text x="38.4" y="90.9">1nF</text>
<text x="48.7" y="92.6">3</text>
<text x="51.6" y="93.2">+</text>
<text x="55.2" y="91.7">-Vs</text>
<text x="58.4" y="93.4">4</text>
<text x="61.8" y="92.9">U603</text>
<text x="73.4" y="93.5">R615</text>
<text x="105.9" y="90.9">U602</text>
<text x="112.8" y="90.1">10k</text>
<text x="115.8" y="95.8">R617</text>
<text x="130" y="92">I2_1</text>
<text x="141.4" y="94.3">I_S2N_2</text>
<text x="151.7" y="93.1">R6381k</text>
<text x="164.3" y="93.1" transform="rotate(-90 164.3 93.1)">C629</text>
<text x="170" y="90.9">1nF</text>
<text x="180.4" y="92.6">3</text>
<text x="183.3" y="93.2">+</text>
<text x="186.8" y="91.7">-Vs</text>
<text x="190" y="93.4">4</text>
<text x="193.4" y="92.9">U607</text>
<text x="205" y="93.5">R642</text>
<text x="237.6" y="90.9">U606</text>
<text x="244.5" y="90.1">10k</text>
<text x="247.4" y="95.8">R644</text>
<text x="261.6" y="92">I2_2</text>
<text x="50.4" y="97.5">5</text>
<text x="52.4" y="96.9">REF</text>
<text x="81.9" y="101.2" transform="rotate(-90 81.9 101.2)">R616</text>
<text x="85.9" y="99.3">1.5k</text>
<text x="94.5" y="98.9">+15V_AF</text>
<text x="128.8" y="96.6" transform="rotate(90 128.8 96.6)">R618</text>
<text x="182" y="97.5">5</text>
<text x="184.1" y="96.9">REF</text>
<text x="213.5" y="101.2" transform="rotate(-90 213.5 101.2)">R643</text>
<text x="217.5" y="99.3">3.3k</text>
<text x="226.1" y="98.9">+15V_AF</text>
<text x="260.5" y="96.6" transform="rotate(90 260.5 96.6)">R645</text>
<text x="32.7" y="106.9" transform="rotate(-90 32.7 106.9)">C610</text>
<text x="35" y="102.3" transform="rotate(-90 35 102.3)">1nF</text>
<text x="41.8" y="106.9">200k</text>
<text x="44.1" y="104.6" transform="rotate(-90 44.1 104.6)">R613</text>
<text x="51" y="105.7" transform="rotate(-90 51 105.7)">GND_A</text>
<text x="60.1" y="102.3" transform="rotate(-90 60.1 102.3)">-15V_AF</text>
<text x="61.3" y="102.3" transform="rotate(90 61.3 102.3)">C612</text>
<text x="103.6" y="104.6" transform="rotate(-90 103.6 104.6)">0.1uF</text>
<text x="104.8" y="103.4" transform="rotate(90 104.8 103.4)">C607</text>
<text x="122" y="102.3">10k</text>
<text x="164.3" y="106.9" transform="rotate(-90 164.3 106.9)">C631</text>
<text x="166.6" y="102.3" transform="rotate(-90 166.6 102.3)">1nF</text>
<text x="173.5" y="106.9">200k</text>
<text x="175.8" y="104.6" transform="rotate(-90 175.8 104.6)">R640</text>
<text x="182.6" y="105.7" transform="rotate(-90 182.6 105.7)">GND_A</text>
<text x="191.8" y="103.4" transform="rotate(-90 191.8 103.4)">-15V_AF</text>
<text x="192.9" y="105.7">C633</text>
<text x="235.3" y="104.6" transform="rotate(-90 235.3 104.6)">0.1uF</text>
<text x="236.4" y="103.4" transform="rotate(90 236.4 103.4)">C628</text>
<text x="253.6" y="102.3">10k</text>
<text x="41.8" y="112.6">GND_A</text>
<text x="59" y="112.6">GND_A</text>
<text x="60.1" y="108">0.1uF</text>
<text x="79.6" y="111.5">GND_A</text>
<text x="126.5" y="109.2">+3.3VA</text>
<text x="173.5" y="112.6">GND_A</text>
<text x="190.6" y="112.6">GND_A</text>
<text x="191.8" y="108">0.1uF</text>
<text x="211.2" y="111.5">GND_A</text>
<text x="258.2" y="109.2">+3.3VA</text>
<text x="101.4" y="114.9">GND_A</text>
<text x="233" y="114.9">GND_A</text>
<text x="40.3" y="131.2">GND_A</text>
<text x="55.1" y="130.1">R623</text>
<text x="62.4" y="130.9">1M</text>
<text x="171.9" y="131.2">GND_A</text>
<text x="186.7" y="130.1">R650</text>
<text x="194.1" y="130.9">1M</text>
<text x="32.7" y="135.5">1nF</text>
<text x="69.3" y="135.5">GND_A</text>
<text x="164.3" y="135.5">1nF</text>
<text x="200.9" y="135.5">GND_A</text>
<text x="21.2" y="143.5">R619 1k</text>
<text x="33.8" y="140.1" transform="rotate(-90 33.8 140.1)">C618</text>
<text x="43" y="142.4">200k</text>
<text x="45.3" y="140.1" transform="rotate(-90 45.3 140.1)">R621</text>
<text x="55.6" y="142.4" transform="rotate(-90 55.6 142.4)">+15V_AF</text>
<text x="58.5" y="141.5">C616</text>
<text x="62.4" y="138.9">0.1uF</text>
<text x="95.6" y="141.2">-15V_AF</text>
<text x="111.7" y="143.5">0.1uF</text>
<text x="119.7" y="141.2">GND_A</text>
<text x="152.9" y="143.5">R646 1k</text>
<text x="165.5" y="140.1" transform="rotate(-90 165.5 140.1)">C639</text>
<text x="174.6" y="142.4">200k</text>
<text x="176.9" y="140.1" transform="rotate(-90 176.9 140.1)">R648</text>
<text x="187.2" y="142.4" transform="rotate(-90 187.2 142.4)">+15V_AF</text>
<text x="190.2" y="141.5">C637</text>
<text x="194.1" y="138.9">0.1uF</text>
<text x="227.3" y="141.2">-15V_AF</text>
<text x="243.3" y="143.5">0.1uF</text>
<text x="251.3" y="141.2">GND_A</text>
<text x="10.9" y="144.6">I_S3P_1</text>
<text x="49.9" y="146.4">2</text>
<text x="51.6" y="144.4">1</text>
<text x="52.8" y="147">-</text>
<text x="53.3" y="145">Rg</text>
<text x="55.6" y="149.5">+Vs</text>
<text x="56.7" y="147.2">7</text>
<text x="59.6" y="148.4">8</text>
<text x="61.4" y="149.5">Rg 6</text>
<text x="71.6" y="148.5">10k</text>
<text x="107.7" y="146.1">C606</text>
<text x="142.6" y="144.6">I_S3P_2</text>
<text x="181.5" y="146.4">2</text>
<text x="183.2" y="144.4">1</text>
<text x="184.4" y="147">-</text>
<text x="185" y="145">Rg</text>
<text x="187.3" y="149.5">+Vs</text>
<text x="188.4" y="147.2">7</text>
<text x="191.2" y="148.4">8</text>
<text x="193" y="149.5">Rg 6</text>
<text x="203.2" y="148.5">10k</text>
<text x="239.4" y="146.1">C627</text>
<text x="10.9" y="155">I_S3N_1</text>
<text x="21.2" y="153.8">R6201k</text>
<text x="33.8" y="153.8" transform="rotate(-90 33.8 153.8)">C615</text>
<text x="39.5" y="151.5">1nF</text>
<text x="49.9" y="153.3">3</text>
<text x="52.8" y="153.9">+</text>
<text x="56.3" y="152.4">-Vs</text>
<text x="59.5" y="154.1">4</text>
<text x="63" y="153.6">U604</text>
<text x="74.5" y="154.1">R624</text>
<text x="107.1" y="151.5">U602</text>
<text x="114" y="150.8">10k</text>
<text x="130" y="152.7">I3_1</text>
<text x="142.6" y="155">I_S3N_2</text>
<text x="152.9" y="153.8">R6471k</text>
<text x="165.5" y="153.8" transform="rotate(-90 165.5 153.8)">C636</text>
<text x="171.2" y="151.5">1nF</text>
<text x="181.5" y="153.3">3</text>
<text x="184.4" y="153.9">+</text>
<text x="188" y="152.4">-Vs</text>
<text x="191.2" y="154.1">4</text>
<text x="194.6" y="153.6">U608</text>
<text x="206.2" y="154.1">R651</text>
<text x="238.7" y="151.5">U606</text>
<text x="245.6" y="150.8">10k</text>
<text x="261.6" y="152.7">I3_2</text>
<text x="51.5" y="158.1">5</text>
<text x="53.6" y="157.5">REF</text>
<text x="83" y="161.8" transform="rotate(-90 83 161.8)">R625</text>
<text x="87.1" y="159.9">1.5k</text>
<text x="95.6" y="159.5">+15V_AF</text>
<text x="116.9" y="156.4">R626</text>
<text x="130" y="157.2" transform="rotate(90 130 157.2)">R627</text>
<text x="183.1" y="158.1">5</text>
<text x="185.2" y="157.5">REF</text>
<text x="214.7" y="161.8" transform="rotate(-90 214.7 161.8)">R652</text>
<text x="218.7" y="159.9">3.3k</text>
<text x="227.3" y="159.5">+15V_AF</text>
<text x="248.5" y="156.4">R653</text>
<text x="261.6" y="157.2" transform="rotate(90 261.6 157.2)">R654</text>
<text x="33.8" y="167.5" transform="rotate(-90 33.8 167.5)">C617</text>
<text x="36.1" y="163" transform="rotate(-90 36.1 163)">1nF</text>
<text x="43" y="167.5">200k</text>
<text x="45.3" y="165.3" transform="rotate(-90 45.3 165.3)">R622</text>
<text x="52.1" y="167.5" transform="rotate(-90 52.1 167.5)">GND_A</text>
<text x="61.3" y="164.1" transform="rotate(-90 61.3 164.1)">-15V_AF</text>
<text x="62.4" y="163" transform="rotate(90 62.4 163)">C619</text>
<text x="104.8" y="165.3" transform="rotate(-90 104.8 165.3)">0.1uF</text>
<text x="105.9" y="164.1" transform="rotate(90 105.9 164.1)">C607</text>
<text x="123.1" y="163">10k</text>
<text x="165.5" y="167.5" transform="rotate(-90 165.5 167.5)">C638</text>
<text x="167.7" y="163" transform="rotate(-90 167.7 163)">1nF</text>
<text x="174.6" y="167.5">200k</text>
<text x="176.9" y="165.3" transform="rotate(-90 176.9 165.3)">R649</text>
<text x="183.8" y="166.4" transform="rotate(-90 183.8 166.4)">GND_A</text>
<text x="192.9" y="164.1" transform="rotate(-90 192.9 164.1)">-15V_AF</text>
<text x="194.1" y="166.4">C640</text>
<text x="236.4" y="165.3" transform="rotate(-90 236.4 165.3)">0.1uF</text>
<text x="237.6" y="164.1" transform="rotate(90 237.6 164.1)">C628</text>
<text x="254.7" y="163">10k</text>
<text x="43" y="173.3">GND_A</text>
<text x="60.1" y="173.3">GND_A</text>
<text x="61.3" y="168.7">0.1uF</text>
<text x="80.8" y="172.1">GND_A</text>
<text x="127.7" y="169.8">+3.3VA</text>
<text x="174.6" y="173.3">GND_A</text>
<text x="191.8" y="173.3">GND_A</text>
<text x="192.9" y="168.7">0.1uF</text>
<text x="212.4" y="172.1">GND_A</text>
<text x="259.3" y="169.8">+3.3VA</text>
<text x="102.5" y="175.6">GND_A</text>
<text x="234.1" y="175.6">GND_A</text>
</g>
<g font-size="2.1" fill="#008b00">
<text x="62.4" y="41.1">AD622</text>
<text x="194.1" y="41.1">AD622</text>
<text x="61.3" y="94.9">AD622</text>
<text x="192.9" y="94.9">AD622</text>
<text x="62.4" y="155.5">AD622</text>
<text x="194.1" y="155.5">AD622</text>
<text x="211.2" y="188.1">Current Conditioning</text>
<text x="198.6" y="197.3">6</text>
<text x="214.7" y="196.7">13</text>
<text x="241" y="196.2">Sumit Pramanick</text>
</g>
<g font-size="1.7">
<text x="97.3" y="35.6">3</text>
<text x="103.1" y="35">11</text>
<text x="229" y="35.6">3</text>
<text x="234.7" y="35">11</text>
<text x="97.3" y="40.2">2</text>
<text x="106.8" y="37.9">1</text>
<text x="229" y="40.2">2</text>
<text x="238.4" y="37.9">1</text>
<text x="102.8" y="42.2">4</text>
<text x="234.4" y="42.2">4</text>
<text x="96.2" y="89.4">5</text>
<text x="101.9" y="88.8">11</text>
<text x="227.8" y="89.4">5</text>
<text x="233.6" y="88.8">11</text>
<text x="96.2" y="94">6</text>
<text x="101.6" y="96">4</text>
<text x="105.6" y="91.7">7</text>
<text x="227.8" y="94">6</text>
<text x="233.3" y="96">4</text>
<text x="237.3" y="91.7">7</text>
<text x="103.1" y="149.5">11</text>
<text x="234.7" y="149.5">11</text>
<text x="97.3" y="150.1">10</text>
<text x="97.3" y="154.7">9</text>
<text x="106.8" y="152.4">8</text>
<text x="229" y="150.1">10</text>
<text x="229" y="154.7">9</text>
<text x="238.4" y="152.4">8</text>
<text x="102.8" y="156.7">4</text>
<text x="234.4" y="156.7">4</text>
</g>
<g font-size="1.7" fill="#008b00">
<text x="99.4" y="38.8">TL084</text>
<text x="231" y="38.8">TL084</text>
<text x="98.2" y="92.6">TL084</text>
<text x="229.8" y="92.6">TL084</text>
<text x="99.4" y="153.2">TL084</text>
<text x="231" y="153.2">TL084</text>
</g>
<g font-size="1.7" fill="#666">
<text x="187.2" y="190.4">TITLE</text>
<text x="187.2" y="193.9">FILE:</text>
<text x="187.2" y="197.3">PAGE</text>
<text x="206.7" y="197.3">OF</text>
<text x="227.3" y="193.9">REVISION:</text>
<text x="227.3" y="197.3">DRAWN BY:</text>
</g>
</svg>
